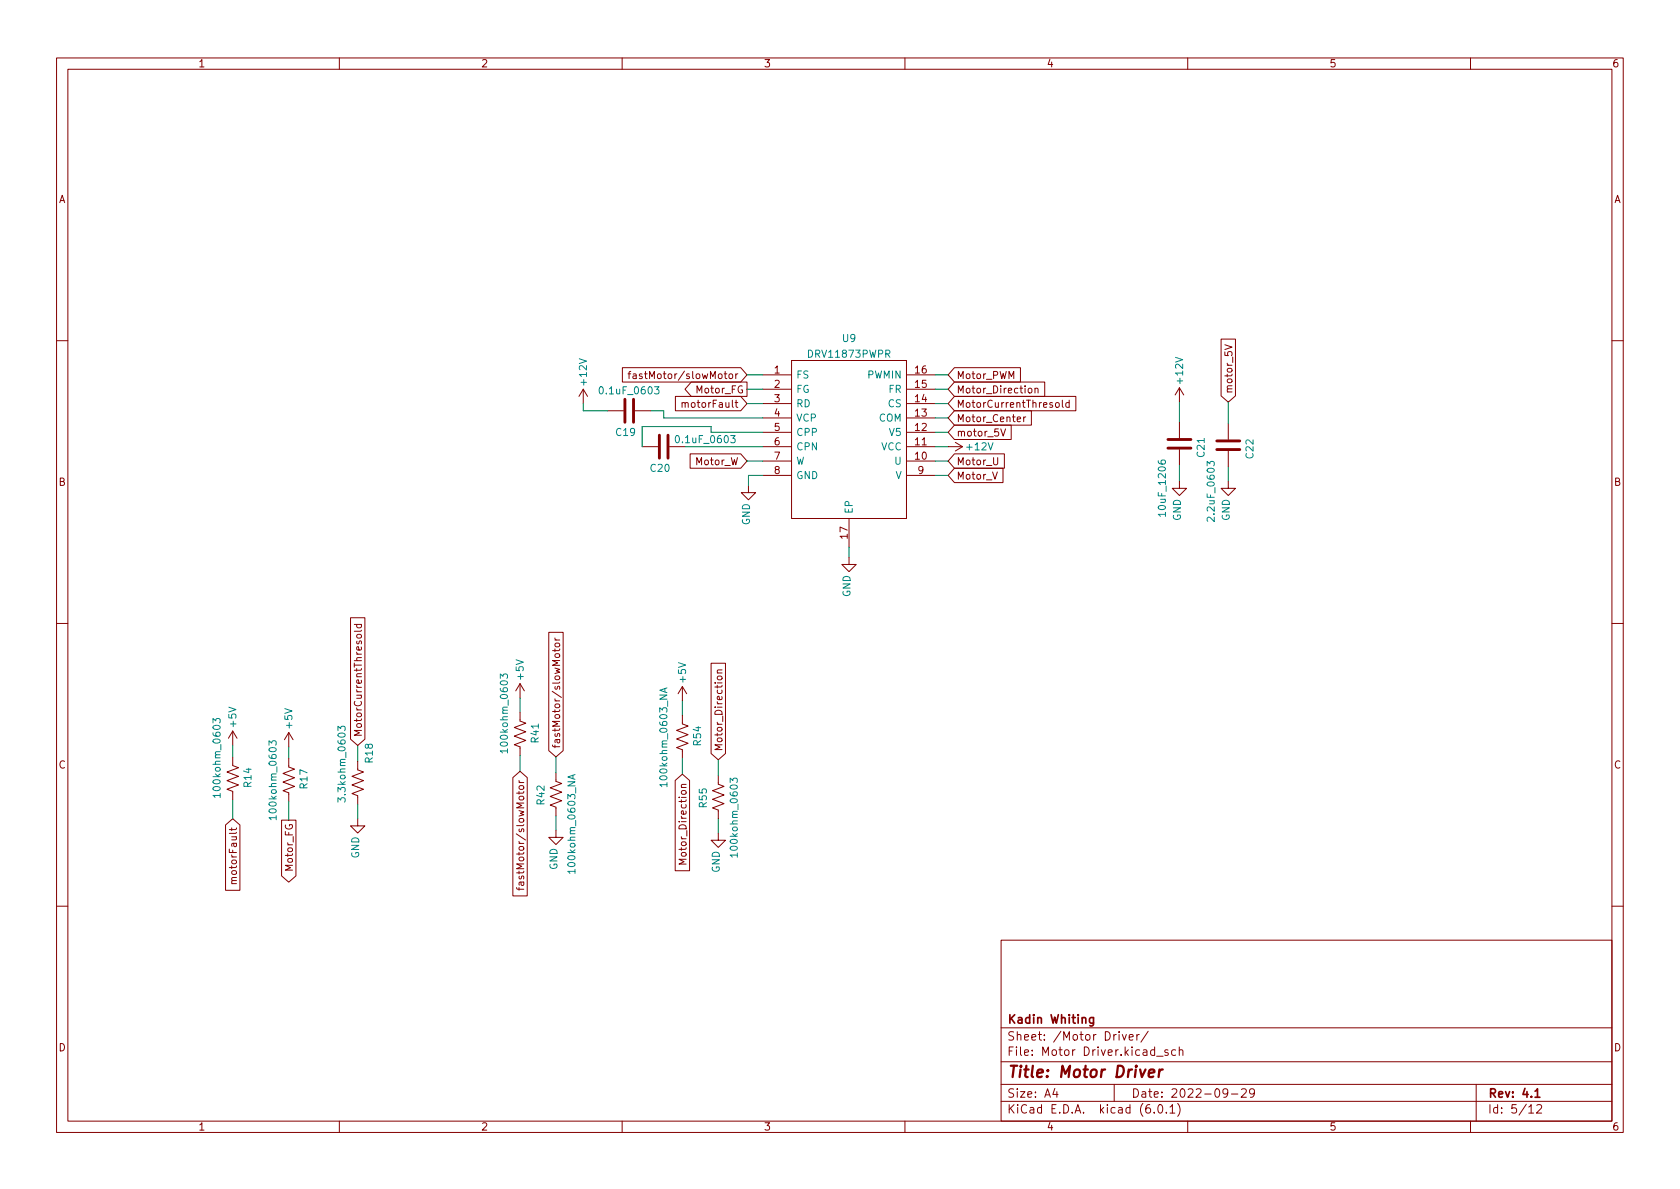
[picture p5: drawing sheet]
<svg xmlns="http://www.w3.org/2000/svg" width="297mm" height="210mm" viewBox="0 0 297 210" stroke-linecap="round" stroke-linejoin="round" font-family="sans-serif">
<g fill="none" stroke="#840000" stroke-width=".18">
<path d="M10 10.2h277v190.1h-277zM12 12.2h273v186.1h-273zM60 10.2v2M110 10.2v2M160 10.2v2M210 10.2v2M260 10.2v2M215.9 60h2.5v10l-1.2 1.1-1.3-1.1zM10 60.2h2M103.1 68.8l-.7 1.3M103.1 68.8v2.6M103.1 68.8l.8 1.3"/>
<path d="M107.4 72.6h2.8M110 65h21l1.1 1.3-1.1 1.3h-21zM111 66.1h.5M111.5 65.7l-.3 .2v1.1M111.9 66.2h.5l.1 .8M112.3 72.6h2.8M112.5 66.4l-.4 .1-.2 .2 .2 .3 .4-.1M113.5 79h2.8M118.4 79h2.8M119.4 70.1h11.6l1.1 1.3-1.1 1.2h-11.6zM120.6 71.3l.2-.1h.3v.8M120.6 71.2v.8"/>
<path d="M122.2 67.6h9.9v2.5h-9.9l-1.1-1.3zM130 71.2h.5M130.1 66.1v.9M130.2 70.8v1.1l.3 .1M130.5 66.1l-.4 .2M134.9 79h5.1M134.9 66.3h5.1M134.9 76.4h5.1M134.9 73.9h5.1M134.9 71.4h5.1M134.9 68.8h5.1M140 63.7h20.3v28h-20.3z"/>
<path d="M160.3 79h5.1M160.3 66.3h5.1M160.3 76.4h5.1M160.3 73.9h5.1M160.3 71.4h5.1M160.3 68.8h5.1M167.6 79h2.6M168.8 72.6h13.6v2.6h-13.6l-1.2-1.3zM168.8 65h11.6v2.6h-11.6l-1.2-1.3zM168.8 75.2h10v2.5h-10l-1.2-1.3zM168.8 70.1h21.4v2.5h-21.4l-1.2-1.2zM168.8 67.6h15.9v2.5h-15.9l-1.2-1.3z"/>
<path d="M168.9 78.2l1.3 .8M170.2 79l-1.3 .8M176.9 75.8l.5 1.3 .4-1.3M181 73.7v.9M181.4 73.7l-.4 .3M181.9 68.7l.3-.1 .2 .3v.4l-.2 .2-.3-.1-.1-.1zM183 68.8l.2-.2 .3 .1v.8M183 68.6v.9M186.7 71.3l.2-.1 .3 .1 .1 .5-.1 .2h-.3l-.2-.1zM187.8 70.8v1.1l.2 .1M189 71.2h-.3l-.3 .2 .2 .6h.4M189 70.8v1.2"/>
<path d="M208.5 68.6l-.7 1.2M208.5 68.6v2.5M208.5 74.7v2.8M208.5 79.5v2.8M208.5 68.6l.8 1.2M216.6 61l1.2 .4-1.2 .4M217.2 74.9v2.8M217.2 79.8v2.7M285 60.2h2M122 80.3h9l1.1 1.2-1.1 1.3h-9zM132.3 85.8v1.3h1.3l-1.3 1.3-1.2-1.3h1.2M134.9 81.5h5.1"/>
<path d="M134.9 84.1h5.1M150.1 98.5v1.3h1.3l-1.3 1.3-1.3-1.3h1.3M150.1 91.7v5.1M160.3 81.5h5.1M160.3 84.1h5.1M168.8 80.3h8.8v2.5h-8.8l-1.2-1.3zM168.8 82.8h8.5v2.5h-8.5l-1.2-1.2zM175.5 83.5l.4 1.2 .4-1.2M175.7 80.9v1.1l.2 .2 .4-.1 .1-.1v-1.1M208.5 85.1v1.3h1.3l-1.3 1.2-1.2-1.2h1.2M217.2 85.1v1.3h1.2l-1.2 1.2-1.3-1.2h1.3M10 110.2h2"/>
<path d="M62 109.2h2.5v21.5l-1.3 1.1-1.2-1.1zM62.6 110.4h1.3M63.1 110.4v.4l.2 .2 .6-.1v-.5M63.2 112.2h.6l.1 .2v.3l-.2 .1h-.5l-.1-.2zM63.9 111.4l-.2 .2h-1.1M97 111.8h2.6v20.9l-1.3 1.2-1.3-1.2zM98.1 112.8l.3 .4M98.1 114.7v.5M98.1 113.2h.9M98.2 115.7l.5-.1 .2 .1 .1 .3-.3 .3h-.3l-.3-.3zM98.2 113.8l.5-.1 .2 .1 .1 .3-.3 .3h-.3l-.3-.3zM99 114.7l-.2 .4h-1.1"/>
<path d="M125.7 117.3h2.6v15.9l-1.3 1.2-1.3-1.2zM126.8 119h.9M126.9 119.7l.5-.1 .2 .1 .1 .3-.3 .2h-.3l-.3-.2zM127.7 118.5h-.8l-.1 .3 .1 .2M285 110.2h2M41.1 133.9v1.5l1.1 .4-2.1 .7 2.1 .8-2.1 .7 2.1 .8-2.1 .8 1 .3v1.6M41.1 129.3v2.5M41.1 129.3l-.7 1.3M41.1 129.3l.8 1.3M51.1 134.1v1.5l1 .4-2.1 .8 2.1 .7-2.1 .8 2.1 .8-2.1 .7 1.1 .4v1.5M51.1 129.5l-.8 1.3M51.1 129.5v2.6"/>
<path d="M51.1 129.5l.7 1.3M63.2 134.6v1.5l1.1 .4-2.1 .8 2.1 .7-2.1 .8 2.1 .8-2.1 .7 1 .4v1.5M90.7 137.5l1.2-1.1 1.3 1.1v20.9h-2.5zM91.8 138l.2 .4M91.8 138.4h.8M91.9 126v1.5l1.1 .4-2.1 .7 2.1 .8-2.1 .8 2.1 .7-2.1 .8 1 .4v1.5M91.9 120.9l-.7 1.3M91.9 120.9v2.5M91.9 120.9l.8 1.3M98.3 136.6v1.6l1 .4-2 .7 2 .8-2 .7 2 .8-2 .8 1 .3v1.6M119.4 138l1.2-1.1 1.3 1.1v16h-2.5zM120.6 126.5v1.5l1.1 .4-2.1 .8 2.1 .7-2.1 .8 2.1 .7-2.1 .8 1 .4v1.5"/>
<path d="M120.6 121.4v2.5M120.6 121.4l-.7 1.3M120.6 121.4l.8 1.3M121.3 138.7l-.8 .1v.3l.1 .2M127 137.2v1.5l1 .4-2 .7 2 .8-2 .7 2 .8-2 .8 1 .4v1.5M39.9 145.9l1.2-1.1 1.3 1.1v11.5h-2.5zM41 156.3h.8M41 146.4v.5M41.8 155.7l-.8 .1v.3l.1 .2M41.8 146.4l-.2 .3h-1.1M49.8 145h2.5v9.9l-1.2 1.1-1.3-1.1zM63.2 144.8v1.2h1.3l-1.3 1.3-1.2-1.3h1.2"/>
<path d="M91.3 156.9l.2 .3h1.1M91.8 156.9v.5M92.1 156v.4l.2 .2 .3-.2v-.4M92.6 156h-.8v.5M98.3 146.8v1.3h1.3l-1.3 1.2-1.3-1.2h1.3M121.3 152h-1.3l1 .4-1 .4h1.3M127 147.3v1.3h1.3l-1.3 1.3-1.3-1.3h1.3M10 160.2h2M177 166.3h108v32h-108zM285 160.2h2M60 198.3v2M110 198.3v2"/>
<path d="M160 198.3v2M177 194.8h108M177 191.8h108M177 187.8h108M177 181.8h108M186.5 192.5l-.4 1h1M186.9 193v1M197 191.8v3M198.4 182.9l.4 1 .3-1M199.6 183.4l.8-.1-.1-.3-.4-.1-.3 .2 .1 .8h.6M201 182.9v1M201.4 182.9l-.3 .1-.1 .2"/>
<path d="M203 182.4l-1.3 1.9M204.1 196.7v.1M204.5 186.8h1.1M204.9 195.4l.2-.1a.81 .81 0 0 1 .6 .7 .81 .81 0 0 1-.3 .8h-.2a.81 .81 0 0 1-.6-.6 .81 .81 0 0 1 .3-.8zM206.2 196.7v.1M206.5 185.7l-.4-.1-.2 .2 .1 .3 .5 .1v.4h-.6M206.9 195.8l.4-.5v1.5M206.9 196.8h.8M207.9 185.7l-.5-.1-.3 .3v.4l.2 .3h.6M208.2 195.1a1.72 1.72 0 0 1 0 2.3M208.5 185.8l.2-.2 .4 .1v.9M208.5 185.1v1.5"/>
<path d="M210 198.3v2M217.1 193.2l-.3 .3h-.3l-.3-.3 .2-.6 .4-.1 .2 .2a.99 .99 0 0 1-.4 1.3h-.2M217.7 193.5h1.2M219.5 192.7l.6-.2 .2 .2 .1 .3-1 1h1M221.8 193.2l-.3 .3-.4-.1-.2-.2 .2-.6 .4-.1 .2 .2a.99 .99 0 0 1-.3 1.3h-.3M260 198.3v2M261 191.8v6.5M270.3 195.8l.4-.5v1.5M270.3 196.8h.9M271.7 195.5l.6-.2 .2 .2 .1 .3-.9 1h.9"/>
</g>
<path d="M193.3 179.9v1.2l-.2 .3h-.4M193.3 180l-.4-.1-.3 .3v.4l.2 .3h.5M271.4 193l.4-.5v1.5M271.4 194h.9" fill="none" stroke="#840000" stroke-width=".3"/>
<path d="M203.1 189.8l1-.2-.1-.4-.1-.1-.6 .1-.2 1 .2 .3 .6-.1M205 189.1l-.2 1.4M205.6 189.1l-.4 .1-.2 .3" fill="none" stroke="#840000" stroke-width=".4"/>
<path d="M110.5 70.6v4.1M112 70.6v4.1M116.6 77v4M118.1 77v4M206.5 77.7h4.1M206.5 79.2h4.1M215.1 78h4.1M215.1 79.5h4.1" fill="none" stroke="#840000" stroke-width=".51"/>
<g fill="none" stroke="#008484" stroke-width=".18">
<path d="M115.7 68.4h.8l-.4 .5 .4 .1v.5l-.2 .2-.6-.2M129.2 77h.8l-.4 .5 .3 .1v.6l-.2 .1-.5-.1M204.8 81.5l.1 .3a.86 .86 0 0 0 1.2 0l-.2-.4-.4-.1-.2 .3v.3l.2 .2M206.1 91h-1.3l.4 .3M206.1 90.6v.7M213.4 82.4v-.8l.5 .4 .1-.3h.6l.1 .1-.1 .6M214.7 91.5v.7l-.9-.7-.4 .2 .1 .5M88.5 120v-.8l.4 .4 .2-.4h.5l.1 .2-.1 .6M37.7 127.8v-.7l.4 .4 .2-.4h.5l.1 .2-.1 .5M47.6 131.8v-.8l.4 .4 .2-.3h.5l.1 .1-.1 .6M59.8 129.2v-.8l.4 .4 .2-.3h.5l.1 .2-.1 .5M89.7 132.8h-1.2l.3 .4"/>
<path d="M89.7 132.4v.8M101.3 137.1v.6M101.7 137l-1.3 .4 1.3 .4M117.6 121.8v.6M117.9 138.8h-1.2l.3 .3M117.9 121.6l-1.2 .5 1.2 .4M117.9 138.4v.7M129.1 138.4v-.8l.5 .4 .1-.3h.5l.2 .1-.2 .6M38.9 140.7h-1.2l.3 .3M38.9 140.3v.7M48.8 144.6h-1.2l.3 .4M48.8 144.2v.8"/>
<path d="M59.8 141.8v-.7l.4 .4 .2-.4h.5l.1 .2-.1 .5M101.7 154.1h-1.3l.4 .4M101.7 153.7v.8M130.4 151.2h-1.3l.4 .4M130.4 150.8v.8"/>
</g>
<g fill="none" stroke="#008400" stroke-width=".18">
<path d="M103.1 71.4v1.2h4.3M115.1 72.6h2.2v1.3h17.6M121.2 79h13.7M132.1 71.4h2.8M132.1 68.8h2.8M132.1 66.3h2.8M134.9 76.4h-9.2v-1h-12.2v3.6M165.4 71.4h2.2M165.4 79h2.2M165.4 76.4h2.2M165.4 73.9h2.2M165.4 68.8h2.2"/>
<path d="M165.4 66.3h2.2M208.5 71.1v3.6M217.2 71.1v3.8M132.1 81.5h2.8M134.9 84.1h-2.6v1.7M150.1 96.8v1.7M165.4 81.5h2.2M165.4 84.1h2.2M208.5 82.3v2.8M217.2 82.5v2.6M41.1 131.8v2.1M51.1 132.1v2"/>
<path d="M63.2 131.8v2.8M91.9 123.4v2.6M91.9 133.6v2.8M98.3 133.9v2.7M120.6 123.9v2.6M120.6 134.1v2.8M127 134.4v2.8M41.1 141.5v3.3M51.1 141.7v3.3M63.2 142.2v2.6M98.3 144.3v2.5M127 144.8v2.5"/>
</g>
<text font-size="2.8" fill="#840000" x="178" y="190.6">Title: Motor Driver</text>
<g font-size="2.1" fill="#840000">
<text x="178" y="184">Sheet: /Motor Driver/</text>
<text x="178" y="181">Kadin Whiting</text>
<text x="178" y="186.7">File: Motor Driver.kicad_sch</text>
<text x="178" y="196.9">KiCad E.D.A. kicad (6.0.1)</text>
<text x="178" y="194.1">Size: A4</text>
<text x="200" y="194.1">Date: 2022-09-29</text>
<text x="263" y="194.1">Rev: 4.1</text>
<text x="263" y="196.9">Id: 5/12</text>
</g>
<g font-size="1.8" fill="#840000">
<text x="35" y="11.9">1</text>
<text x="85" y="11.9">2</text>
<text x="135" y="11.9">3</text>
<text x="185" y="11.9">4</text>
<text x="235" y="11.9">5</text>
<text x="285" y="11.9">6</text>
<text x="10.3" y="35.9">A</text>
<text x="285.3" y="35.9">A</text>
<text x="113.3" y="67">fastMotor/slowMotor</text>
<text x="123.3" y="69.6">Motor_FG</text>
<text x="136.9" y="66">1</text>
<text x="136.9" y="68.6">2</text>
<text x="136.9" y="71.1">3</text>
<text x="161.8" y="71.1">14</text>
<text x="161.8" y="68.6">15</text>
<text x="161.8" y="66">16</text>
<text x="169.1" y="67">Motor_PWM</text>
<text x="169.1" y="69.6">Motor_Direction</text>
<text x="217.9" y="69.7" transform="rotate(-90 217.9 69.7)">motor_5V</text>
<text x="121.4" y="72.1">motorFault</text>
<text x="136.9" y="73.7">4</text>
<text x="136.9" y="76.2">5</text>
<text x="161.8" y="76.2">12</text>
<text x="161.8" y="73.7">13</text>
<text x="169.1" y="74.6">Motor_Center</text>
<text x="169.1" y="77.2">motor_5V</text>
<text x="169.1" y="72.1">MotorCurrentThresold</text>
<text x="123.1" y="82.3">Motor_W</text>
<text x="136.9" y="78.7">6</text>
<text x="136.9" y="81.3">7</text>
<text x="136.9" y="83.8">8</text>
<text x="161.8" y="81.3">10</text>
<text x="161.8" y="78.7">11</text>
<text x="162.3" y="83.8">9</text>
<text x="169.1" y="82.3">Motor_U</text>
<text x="10.3" y="85.9">B</text>
<text x="169.1" y="84.8">Motor_V</text>
<text x="285.3" y="85.9">B</text>
<text x="149.9" y="95.2" transform="rotate(-90 149.9 95.2)">17</text>
<text x="64" y="130.4" transform="rotate(-90 64 130.4)">MotorCurrentThresold</text>
<text x="10.3" y="135.9">C</text>
<text x="99" y="132.4" transform="rotate(-90 99 132.4)">fastMotor/slowMotor</text>
<text x="127.7" y="132.9" transform="rotate(-90 127.7 132.9)">Motor_Direction</text>
<text x="285.3" y="135.9">C</text>
<text x="41.9" y="155.4" transform="rotate(-90 41.9 155.4)">motorFault</text>
<text x="51.8" y="153.9" transform="rotate(-90 51.8 153.9)">Motor_FG</text>
<text x="92.7" y="155.2" transform="rotate(-90 92.7 155.2)">fastMotor/slowMotor</text>
<text x="121.4" y="151.9" transform="rotate(-90 121.4 151.9)">Motor_Direction</text>
<text x="10.3" y="185.9">D</text>
<text x="285.3" y="185.9">D</text>
<text x="35" y="199.9">1</text>
<text x="85" y="199.9">2</text>
<text x="135" y="199.9">3</text>
<text x="185" y="199.9">4</text>
<text x="235" y="199.9">5</text>
<text x="285" y="199.9">6</text>
</g>
<g font-size="1.8" fill="#008484">
<text x="143.1" y="63.2">DRV11873PWPR</text>
<text x="149" y="60.5">U9</text>
<text x="103.8" y="67.9" transform="rotate(-90 103.8 67.9)">+12V</text>
<text x="106.5" y="69.7">0.1uF_0603</text>
<text x="140.7" y="66.9">FS</text>
<text x="140.7" y="69.5">FG</text>
<text x="153.4" y="66.9">PWMIN</text>
<text x="157.2" y="69.5">FR</text>
<text x="209.2" y="67.7" transform="rotate(-90 209.2 67.7)">+12V</text>
<text x="109" y="77.1">C19</text>
<text x="140.7" y="72">RD</text>
<text x="140.7" y="74.5">VCP</text>
<text x="140.7" y="77.1">CPP</text>
<text x="155.4" y="74.5">COM</text>
<text x="157.1" y="72">CS</text>
<text x="157.3" y="77.1">V5</text>
<text x="115.1" y="83.4">C20</text>
<text x="119.9" y="78.4">0.1uF_0603</text>
<text x="140.7" y="79.6">CPN</text>
<text x="140.7" y="82.2">W</text>
<text x="155.8" y="79.6">VCC</text>
<text x="158.2" y="82.2">U</text>
<text x="171.1" y="79.6">+12V</text>
<text x="213" y="80.8" transform="rotate(-90 213 80.8)">C21</text>
<text x="221.6" y="81" transform="rotate(-90 221.6 81)">C22</text>
<text x="140.7" y="84.7">GND</text>
<text x="158.3" y="84.7">V</text>
<text x="132.6" y="92.9" transform="rotate(-90 132.6 92.9)">GND</text>
<text x="150.7" y="90.9" transform="rotate(-90 150.7 90.9)">EP</text>
<text x="206.1" y="90.9" transform="rotate(-90 206.1 90.9)">10uF_1206</text>
<text x="208.8" y="92.1" transform="rotate(-90 208.8 92.1)">GND</text>
<text x="214.8" y="91.7" transform="rotate(-90 214.8 91.7)">2.2uF_0603</text>
<text x="217.4" y="92.1" transform="rotate(-90 217.4 92.1)">GND</text>
<text x="150.4" y="105.6" transform="rotate(-90 150.4 105.6)">GND</text>
<text x="92.6" y="120.1" transform="rotate(-90 92.6 120.1)">+5V</text>
<text x="121.3" y="120.6" transform="rotate(-90 121.3 120.6)">+5V</text>
<text x="41.8" y="128.5" transform="rotate(-90 41.8 128.5)">+5V</text>
<text x="51.7" y="128.7" transform="rotate(-90 51.7 128.7)">+5V</text>
<text x="95.2" y="131.3" transform="rotate(-90 95.2 131.3)">R41</text>
<text x="124" y="131.8" transform="rotate(-90 124 131.8)">R54</text>
<text x="65.9" y="134.8" transform="rotate(-90 65.9 134.8)">R18</text>
<text x="89.8" y="132.5" transform="rotate(-90 89.8 132.5)">100kohm_0603</text>
<text x="39" y="140.3" transform="rotate(-90 39 140.3)">100kohm_0603</text>
<text x="44.4" y="139.1" transform="rotate(-90 44.4 139.1)">R14</text>
<text x="54.4" y="139.4" transform="rotate(-90 54.4 139.4)">R17</text>
<text x="61.1" y="141.2" transform="rotate(-90 61.1 141.2)">3.3kohm_0603</text>
<text x="96.3" y="142.2" transform="rotate(-90 96.3 142.2)">R42</text>
<text x="118" y="138.5" transform="rotate(-90 118 138.5)">100kohm_0603_NA</text>
<text x="125" y="142.7" transform="rotate(-90 125 142.7)">R55</text>
<text x="48.9" y="144.3" transform="rotate(-90 48.9 144.3)">100kohm_0603</text>
<text x="63.5" y="151.8" transform="rotate(-90 63.5 151.8)">GND</text>
<text x="98.6" y="153.9" transform="rotate(-90 98.6 153.9)">GND</text>
<text x="101.7" y="153.8" transform="rotate(-90 101.7 153.8)">100kohm_0603_NA</text>
<text x="127.3" y="154.4" transform="rotate(-90 127.3 154.4)">GND</text>
<text x="130.4" y="150.9" transform="rotate(-90 130.4 150.9)">100kohm_0603</text>
</g>
</svg>
